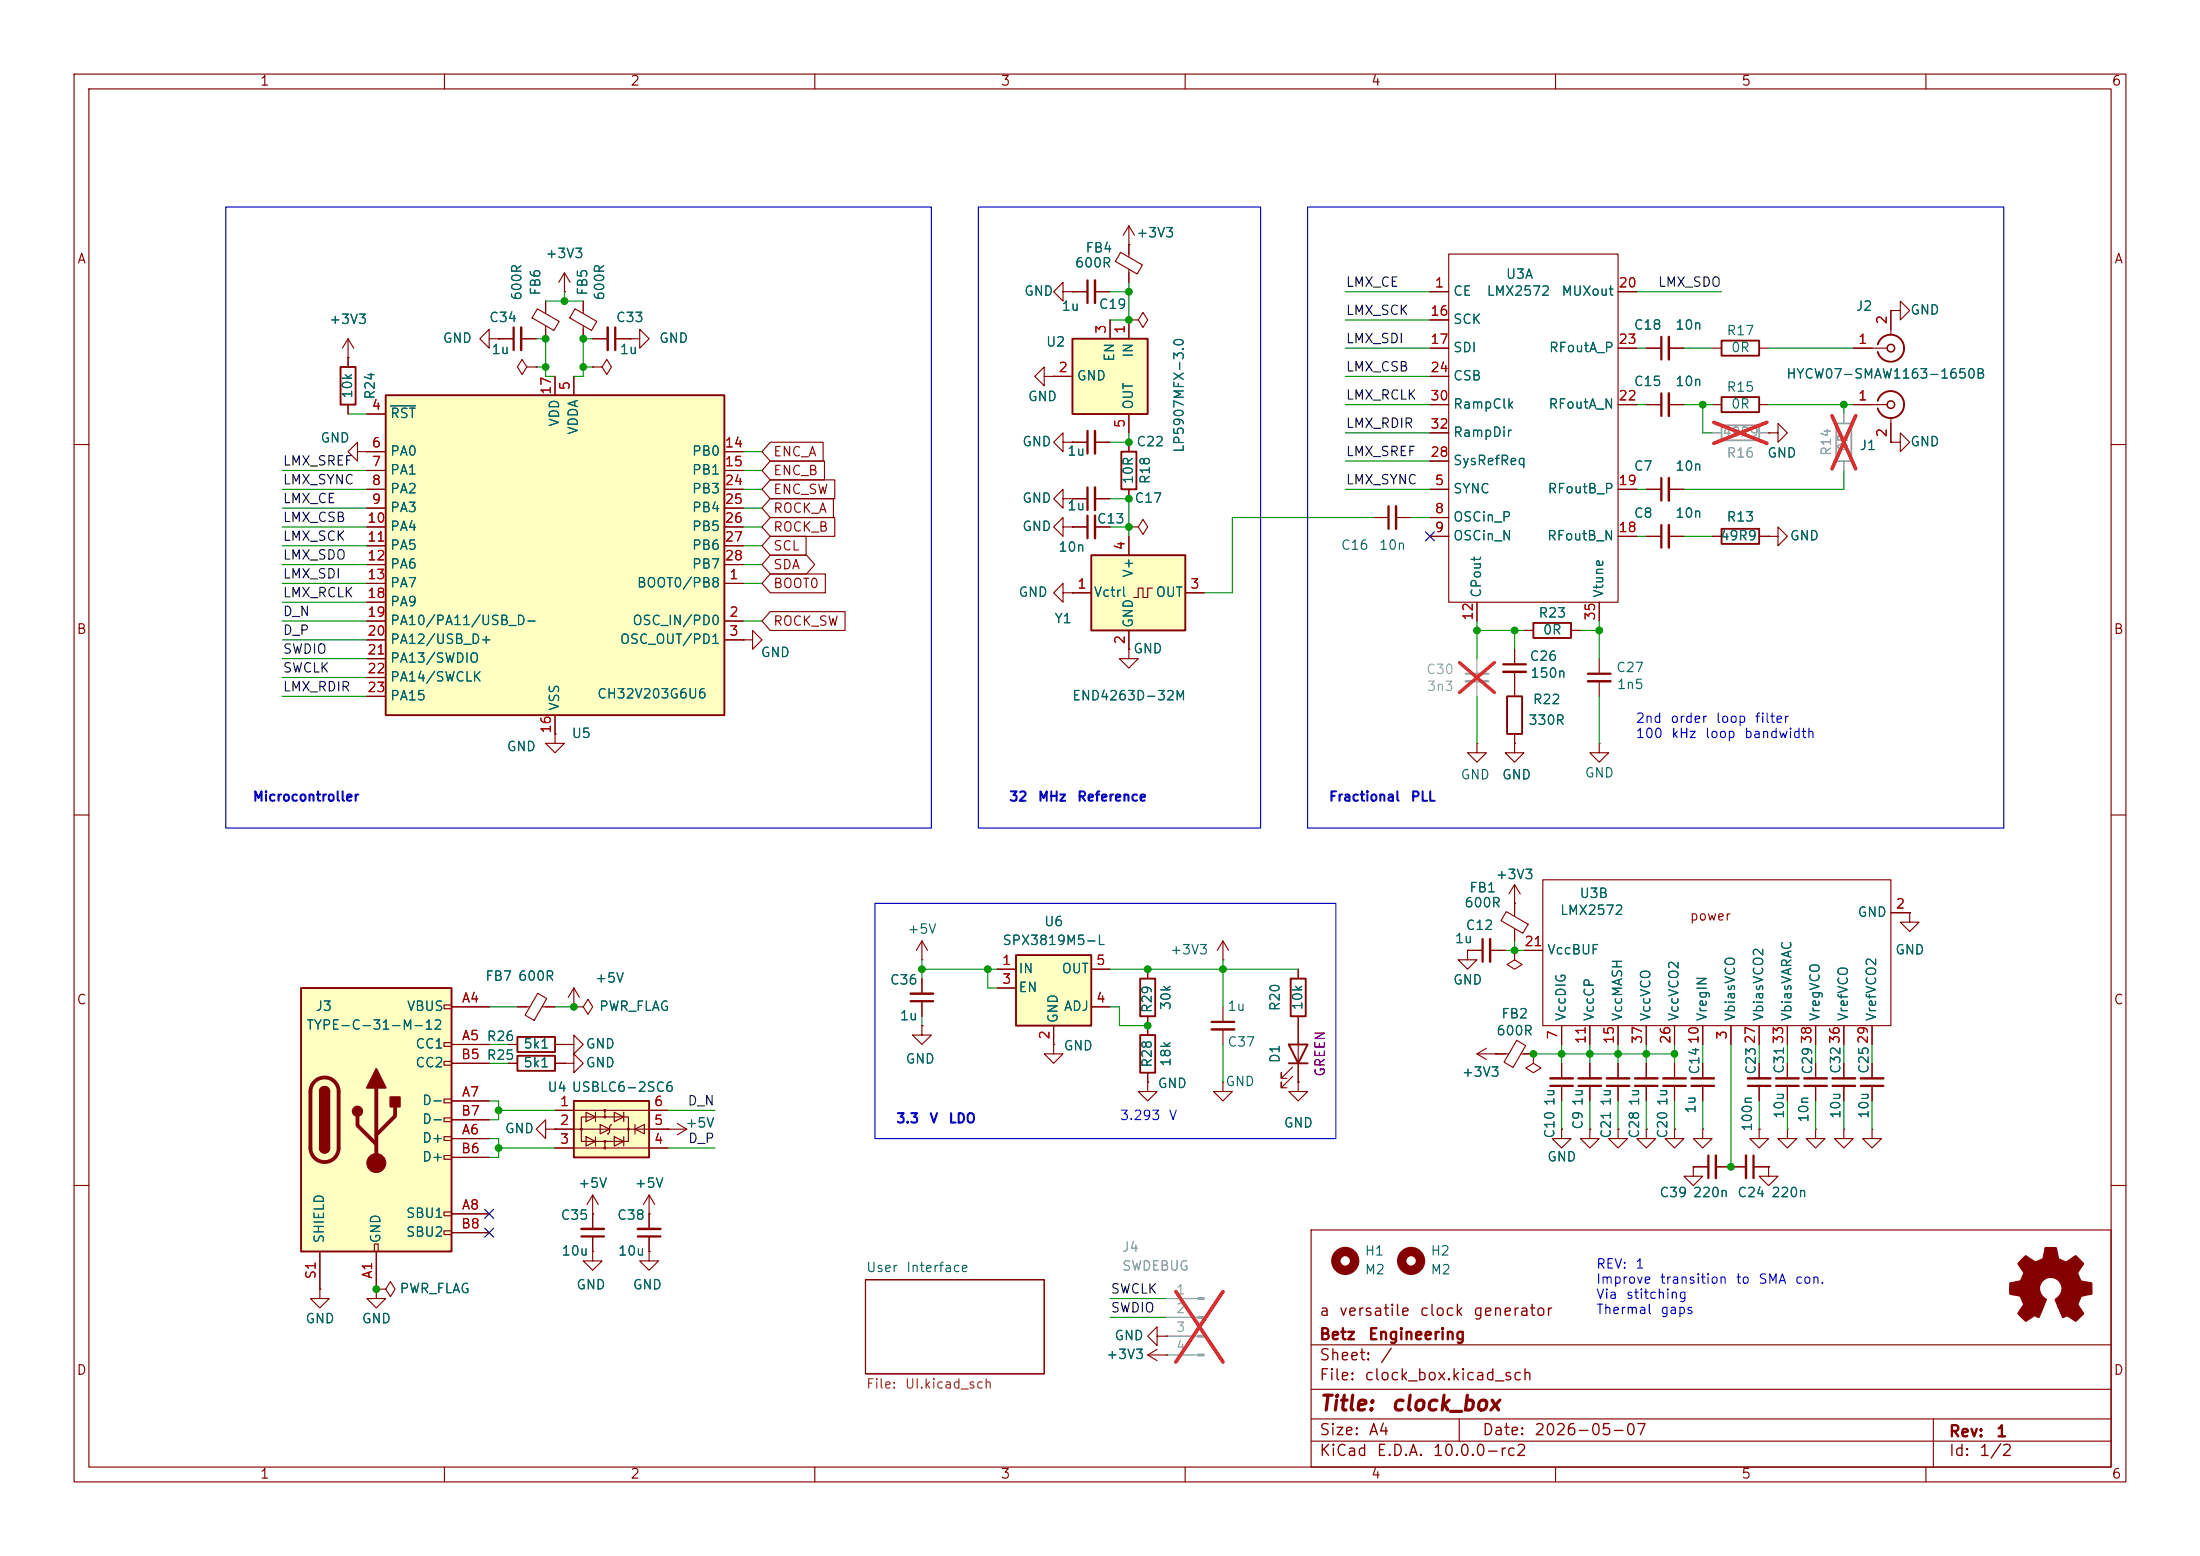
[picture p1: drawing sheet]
<svg xmlns="http://www.w3.org/2000/svg" width="297mm" height="210mm" viewBox="0 0 297 210" stroke-linecap="round" stroke-linejoin="round" font-family="sans-serif">
<g fill="none" stroke="#840000" stroke-width=".15">
<path d="M10 10h277v190h-277zM12 12h273v186h-273zM60 10v2M110 10v2M160 10v2M210 10v2M260 10v2M67.3 45.7h2M70.4 45.7h2M71.1 49.5l-.6-1-.7 1 .7 1 .6-1h1.3M72.4 49.5h.1M222.2 54.6h2.1"/>
<path d="M225.3 54.6h2M231.1 54.6h1.3M237.5 54.6h1.3M10 60h2M285 60h2M100.3 86.4h1.3v-1.3l1.3 1.3-1.3 1.2v-1.2M100.3 86.4h.1M10 110h2M285 110h2M10 160h2M116.8 172.7h24.2v12.7h-24.2zM177 166h108v32h-108z"/>
<path d="M285 160h2M60 198v2M110 198v2M160 198v2M177 194.5h108M177 191.5h108M177 187.5h108M177 181.5h108M197 191.5v3M210 198v2M260 198v2M261 191.5v6.5"/>
</g>
<path d="M232.4 53.6h5.1v2h-5.1z" fill="none" stroke="#840000" stroke-width=".25"/>
<path d="M69.3 44.2v3M224.3 53.1v3" fill="none" stroke="#840000" stroke-width=".3"/>
<path d="M70.4 44.2v3M225.3 53.1v3" fill="none" stroke="#840000" stroke-width=".33"/>
<path d="M52.1 53.3h45.7v43.2h-45.7z" fill="#ffffc2"/>
<path d="M46 49.5h2v5.1h-2zM52.1 53.3h45.7v43.2h-45.7zM151.4 61h2v5h-2zM232.4 71.4h5.1v2h-5.1zM69.8 140h5.1v2h-5.1zM153.9 139.7h2.1v5.1h-2.1z" fill="none" stroke="#840000" stroke-width=".25"/>
<g fill="none" stroke="#840000" stroke-width=".15">
<path d="M76.2 39.4h.1M76.2 36.8l-.8 1.3M76.2 36.8l.8 1.3M76.2 36.8v2.6M152.4 33h.1M152.4 30.5v2.5M152.4 30.5l-.8 1.3M152.4 30.5l.8 1.3M47 48.3h.1M47 45.7v3.8M47 54.6v1.3M47 45.7l-.8 1.3"/>
<path d="M47 45.7l.8 1.3M49.5 55.9h2.6M66 45.7v-1.2l-1.2 1.2 1.2 1.3v-1.3h1.3M67.3 45.7h.1M72.5 41.7l3 1.7-.7 1.2-3-1.7zM73.7 40.6v1.7M73.7 44v1.7M74.9 50.8v2.5M77.5 50.8v2.5M152.4 59.7v1.3M238.8 58.4h1.2v-1.2l1.3 1.2-1.3 1.3v-1.3M238.8 58.4h.1"/>
<path d="M255.3 41.9h1.2v-1.3l1.3 1.3-1.3 1.3v-1.3M255.3 41.9h.1M255.3 59.7h1.2v-1.3l1.3 1.3-1.3 1.3v-1.3M255.3 59.7h.1M48.3 61v-1.3l-1.3 1.3 1.3 1.2v-1.2h1.2M49.5 61h.1M49.5 78.7h2.6M49.5 61h2.6M49.5 63.5h2.6M49.5 66h2.6M49.5 68.6h2.6M49.5 71.1h2.6"/>
<path d="M49.5 73.7h2.6M49.5 76.2h2.6M97.8 78.7h2.5M97.8 61h2.5M97.8 63.5h2.5M97.8 66h2.5M97.8 68.6h2.5M97.8 71.1h2.5M97.8 73.7h2.5M97.8 76.2h2.5M144.8 67.3h2M147.8 67.3h2.1"/>
<path d="M152.4 66v1.3M222.2 66h2.1M225.3 66h2M231.1 72.4h1.3M237.5 72.4h1.3M49.5 83.8h2.6M49.5 86.4h2.6M49.5 81.3h2.6M49.5 88.9h2.6M49.5 91.4h2.6M49.5 94h2.6M74.9 99.1v1.2h1.3l-1.3 1.3-1.2-1.3h1.2"/>
<path d="M74.9 99.1h.1M74.9 96.5v2.6M97.8 83.8h2.5M97.8 86.4h2.5M152.4 87.6v1.3h1.3l-1.3 1.3-1.3-1.3h1.3M152.4 87.6h.1M69.8 135.9h1.7M72.6 134.1l1.2 .7-1.7 2.9-1.2-.7zM73.2 135.9h1.7M154.9 138.4v1.3M68.6 141h1.2M74.9 141h1.3"/>
<path d="M154.9 146.1v1.2h1.3l-1.3 1.3-1.2-1.3h1.2M154.9 146.1h.1M154.9 144.8v1.3M165.1 146.1v1.2h1.3l-1.3 1.3-1.3-1.3h1.3M165.1 146.1h.1M175.3 146.1v1.2h-1.3l1.3 1.3 1.2-1.3h-1.2M175.3 146.1h.1M214.6 152.4v1.3h1.3l-1.3 1.2-1.2-1.2h1.2M214.6 152.4h.1M214.6 143.5v2M214.6 146.6v2M228.6 157.5v1.3h1.3l-1.3 1.2-1.3-1.2h1.3"/>
<path d="M228.6 157.5h.1M228.6 157.5h2M231.6 157.5h4.1M236.7 157.5h2.1M237.5 152.4v1.3h1.3l-1.3 1.2-1.3-1.2h1.3M237.5 152.4h.1M237.5 143.5v2M237.5 146.6v2M238.8 157.5v1.3h1.2l-1.2 1.2-1.3-1.2h1.3M238.8 157.5h.1M241.3 152.4v1.3h1.3l-1.3 1.2-1.3-1.2h1.3M241.3 152.4h.1"/>
<path d="M241.3 143.5v2M241.3 146.6v2M245.1 143.5v2M245.1 146.6v2M248.9 143.5v2M248.9 146.6v2M252.7 143.5v2M252.7 146.6v2"/>
</g>
<path d="M52.7 54.8h3.4" fill="none" stroke="#006464" stroke-width=".15"/>
<path d="M232.4 57.4h5.1v2h-5.1zM247.9 57.2h2v5h-2z" fill="none" stroke="#a1a1a1" stroke-width=".25"/>
<path d="M231.1 58.4h1.3M237.5 58.4h1.3M248.9 55.9v1.3M248.9 62.2v1.3M157.5 175.3h4.2M157.5 177.8h4.2M157.5 180.3h4.2M157.5 182.9h4.2" fill="none" stroke="#a1a1a1" stroke-width=".15"/>
<path d="M231.4 57l7.1 2.8M238.5 57l-7.1 2.8M247.3 56.1l3.2 7.2M250.5 56.1l-3.2 7.2M158.7 174.3l6.4 9.5M165.1 174.3l-6.4 9.5" fill="none" stroke="#e12e31" stroke-width=".46"/>
<path d="M146.8 65.8v3M224.3 64.5v3.1M213.1 146.6h3.1M230.6 156v3M236 146.6h3M236.7 156v3M239.8 146.6h3M243.6 146.6h3M247.4 146.6h3M251.2 146.6h3.1" fill="none" stroke="#840000" stroke-width=".3"/>
<path d="M147.8 65.8v3M225.3 64.5v3.1M213.1 145.5h3.1M231.6 156v3M235.7 156v3M236 145.5h3M239.8 145.5h3M243.6 145.5h3M247.4 145.5h3M251.2 145.5h3.1" fill="none" stroke="#840000" stroke-width=".33"/>
<g fill="#a1a1a1" stroke="#a1a1a1" stroke-width=".15">
<path d="M161.7 175.1h.9v.3h-.9z"/>
<path d="M161.7 177.7h.9v.2h-.9z"/>
<path d="M161.7 180.2h.9v.3h-.9z"/>
<path d="M161.7 182.8h.9v.2h-.9z"/>
</g>
<path d="M144.8 45.7h10.1v10.2h-10.1z" fill="#ffffc2"/>
<path d="M144.8 45.7h10.1v10.2h-10.1zM232.4 46h5.1v2h-5.1zM253.5 54.1a1.81 1.81 0 0 1 2.8-1 1.81 1.81 0 0 1 0 3 1.81 1.81 0 0 1-2.8-1M253.5 46.5a1.81 1.81 0 0 1 2.8-1 1.81 1.81 0 0 1 0 3 1.81 1.81 0 0 1-2.8-1M203.5 94h2v5.1h-2zM207 84.1h5.1v2h-5.1zM153.9 132.1h2.1v5.1h-2.1zM174.2 132.1h2.1v5.1h-2.1zM174 141h2.5l-1.2 2.5zM174 143.5h2.5" fill="none" stroke="#840000" stroke-width=".25"/>
<g fill="none" stroke="#840000" stroke-width=".15">
<path d="M193 39.4h2.6M195.6 34.3h22.8v47h-22.8zM218.4 39.4h2.6M142.2 50.8h2.6M144.8 59.7h2M147.8 59.7h2.1M149.9 43.2v2.5M152.4 43.2v2.5M152.4 55.9v2.5M193 50.8h2.6M193 47h2.6M193 43.2h2.6"/>
<path d="M193 54.6h2.6M193 58.4h2.6M218.4 47h2.6M218.4 54.6h2.6M222.2 47h2.1M225.3 47h2M231.1 47h1.3M237.5 47h1.3M250.2 47h4.6M250.2 54.6h4.6M255.3 41.9v3.3M255.3 56.4v3.3"/>
<path d="M185.4 69.9h2.1M188.5 69.9h2M193 72.4h2.6M193 66h2.6M193 69.9h2.6M193 62.2h2.6M218.4 72.4h2.6M218.4 66h2.6M222.2 72.4h2.1M225.3 72.4h2M238.8 72.4h1.2v-1.3l1.3 1.3-1.3 1.3v-1.3M238.8 72.4h.1"/>
<path d="M199.4 81.3v2.5M204.5 87.6v2.1M204.5 90.7v3.3M204.5 99.1v1.2M205.7 85.1h1.3M212.1 85.1h1.3M215.9 81.3v2.5M215.9 88.9v2M215.9 91.9v2.1M199.4 100.3v1.3h1.3l-1.3 1.3-1.3-1.3h1.3M199.4 100.3h.1M204.5 100.3v1.3h1.2l-1.2 1.3-1.3-1.3h1.3"/>
<path d="M204.5 100.3h.1M204.5 119.4v2.5M204.5 119.4l-.8 1.3M204.5 119.4l.7 1.3M215.9 100.3v1.3h1.3l-1.3 1.3-1.3-1.3h1.3M215.9 100.3h.1M154.9 130.8v1.3M154.9 137.2v1.2M165.1 129.5h.1M165.1 127v2.5M165.1 135.9v2M165.1 138.9v2.1"/>
<path d="M165.1 127l-.8 1.3M165.1 127l.8 1.3M175.3 130.8v1.3M175.3 137.2v8.9M204.5 121.9h.1M174.5 145.3l-1.5 1.5v-.7v.7h.7M174.5 144l-1.5 1.5v-.7v.7h.7M218.4 152.4v1.3h1.3l-1.3 1.2-1.2-1.2h1.2M218.4 152.4h.1M218.4 143.5v2M218.4 146.6v2M222.2 152.4v1.3h1.3l-1.3 1.2-1.2-1.2h1.2"/>
<path d="M222.2 152.4h.1M222.2 143.5v2M222.2 146.6v2M226.1 152.4v1.3h1.2l-1.2 1.2-1.3-1.2h1.3M226.1 152.4h.1M226.1 143.5v2M226.1 146.6v2M229.9 152.4v1.3h1.2l-1.2 1.2-1.3-1.2h1.3M229.9 152.4h.1M229.9 143.5v2M229.9 146.6v2M154.9 182.9l1.3 .7"/>
<path d="M154.9 182.9h2.6M156.2 180.3v-1.2l-1.3 1.2 1.3 1.3v-1.3h1.3M156.2 182.1l-1.3 .8M157.5 182.9h.1M157.5 180.3h.1"/>
</g>
<path d="M146.8 58.2v3M224.3 45.5v3M187.5 68.3v3.1M224.3 70.9v3M202.9 89.7h3.1M214.4 90.9h3M163.6 137.9h3M216.9 146.6h3.1M220.7 146.6h3.1M224.5 146.6h3.1M228.3 146.6h3.1" fill="none" stroke="#840000" stroke-width=".3"/>
<path d="M147.8 58.2v3M225.3 45.5v3M188.5 68.3v3.1M225.3 70.9v3M202.9 90.7h3.1M214.4 91.9h3M163.6 138.9h3M216.9 145.5h3.1M220.7 145.5h3.1M224.5 145.5h3.1M228.3 145.5h3.1" fill="none" stroke="#840000" stroke-width=".33"/>
<g fill="none" stroke="#840000" stroke-width=".2">
<circle cx="255.3" cy="54.6" r=".51"/>
<circle cx="255.3" cy="47" r=".51"/>
</g>
<path d="M197.9 90.9h3" fill="none" stroke="#a1a1a1" stroke-width=".3"/>
<path d="M197.9 91.9h3" fill="none" stroke="#a1a1a1" stroke-width=".33"/>
<path d="M199.4 88.9v2M199.4 91.9v2.1" fill="none" stroke="#a1a1a1" stroke-width=".15"/>
<path d="M197 89.4l4.8 4.1M201.8 89.4l-4.8 4.1" fill="none" stroke="#e12e31" stroke-width=".46"/>
<path d="M147.3 74.9h12.7v10.2h-12.7z" fill="#ffffc2"/>
<path d="M147.3 74.9h12.7v10.2h-12.7zM69.8 142.5h5.1v2h-5.1z" fill="none" stroke="#840000" stroke-width=".25"/>
<g fill="none" stroke="#840000" stroke-width=".15">
<path d="M143.5 39.4v-1.3l-1.3 1.3 1.3 1.2v-1.2h1.3M144.8 39.4h.1M144.8 39.4h2M147.8 39.4h2.1M77.6 41.7l3 1.7-.7 1.2-3-1.7zM78.7 40.6v1.7M78.7 44v1.7M80 49.5h1.3l.6-1 .6 1-.6 1-.6-1M80 49.5h.1M80 45.7h2M83.1 45.7h2M85.1 45.7h1.3v-1.2l1.2 1.2-1.2 1.3v-1.3"/>
<path d="M85.1 45.7h.1M141 50.8v-1.3l-1.3 1.3 1.3 1.3v-1.3h1.2M142.2 50.8h.1M143.5 59.7v-1.3l-1.3 1.3 1.3 1.3v-1.3h1.3M144.8 59.7h.1M152.4 43.2h1.3l.6-1 .6 1-.6 1-.6-1M152.4 43.2h.1M143.5 71.1v-1.2l-1.3 1.2 1.3 1.3v-1.3h1.3M144.8 71.1h.1M144.8 71.1h2M147.8 71.1h2.1M152.4 71.1h1.3l.6-1 .6 1-.6 1-.6-1"/>
<path d="M152.4 71.1h.1M152.4 72.4v2.5M155.6 79.4h-.7v1.2h-.6v-1.2h-.6v1.2h-.7M143.5 80v-1.3l-1.3 1.3 1.3 1.3v-1.3h1.3M144.8 80h.1M144.8 80h2.5M152.4 85.1v2.5M160 80h2.6M124.5 138.4v1.3h1.2l-1.2 1.3-1.3-1.3h1.3M124.5 138.4h.1M124.5 132.1v2M124.5 135.1v2.1"/>
<path d="M198.1 128.3v1.2h1.3l-1.3 1.3-1.3-1.3h1.3M198.1 128.3h.1M198.1 128.3h2.1M201.2 128.3h2M203.4 123l2.9 1.7-.7 1.3-3-1.7zM204.5 128.3v1.2l1 .7-1 .6-1-.6 1-.7M204.5 128.3h.1M204.5 121.9v1.8M204.5 125.3v1.7M257.8 123.2v1.3h1.3l-1.3 1.2-1.3-1.2h1.3M257.8 123.2h.1M68.6 143.5h1.2"/>
<path d="M73.7 152.4v-1.3l-1.3 1.3 1.3 1.3v-1.3h1.2M74.9 152.4h.1M74.9 143.5h1.3M90.2 152.4h.1M90.2 152.4h2.5M91.4 151.6l1.3 .8M92.7 152.4l-1.3 .8M142.2 141v1.2h1.3l-1.3 1.3-1.2-1.3h1.2M142.2 141h.1M199.4 142.2h4.3M199.4 142.2l1.3 .8M200.7 141.5l-1.3 .7"/>
<path d="M201.9 142.2h.1M204.7 140.4l1.3 .7-1.7 3-1.3-.7zM205.4 142.2h1.6M207 142.2v1.3l1 .6-1 .7-1-.7 1-.6M207 142.2h.1M210.8 143.5v2M210.8 146.6v2M245.1 152.4v1.3h1.3l-1.3 1.2-1.3-1.2h1.3M245.1 152.4h.1M248.9 152.4v1.3h1.3l-1.3 1.2-1.3-1.2h1.3M248.9 152.4h.1M252.7 152.4v1.3h1.3l-1.3 1.2-1.2-1.2h1.2"/>
<path d="M252.7 152.4h.1M87.6 163.8h.1M87.6 161.3l-.7 1.3M87.6 161.3l.8 1.3M87.6 161.3v2.5"/>
</g>
<g fill="none" stroke="#840000" stroke-width="1.3">
<circle cx="181.6" cy="170.2" r="1.27"/>
<circle cx="190.5" cy="170.2" r="1.27"/>
</g>
<path d="M146.8 37.8v3.1M83.1 44.2v3M146.8 69.6v3M122.9 135.1h3.1M200.2 126.7v3.1M209.3 146.6h3" fill="none" stroke="#840000" stroke-width=".3"/>
<path d="M147.8 37.8v3.1M82 44.2v3M147.8 69.6v3M122.9 134.1h3.1M201.2 126.7v3.1M209.3 145.5h3" fill="none" stroke="#840000" stroke-width=".33"/>
<path d="M272.9 170l.6-.5 1.2 .8 .3-.1 .8-.3 .3-1.5h1.3h.2l.3 1.5 1 .4 1.3-.8 1.1 1-.8 1.4 .4 1 1.5 .3v1.5l-1.4 .2-.1 .2-.4 1 .8 1.2-.1 .1-1 .9-1.2-.7-.5 .2-1.1-2.4a1.54 1.54 0 0 0 .4-2.7 1.54 1.54 0 0 0-2.5 1.1 1.97 1.97 0 0 0 1 1.6l-1 2.4-.6-.2-1.3 .7-1-1 .8-1.2-.5-1.1-1.4-.4v-1.4l1.2-.3a.83 .83 0 0 0 .6-.7l.1-.4-.8-1.3z" fill="#840000" stroke="#840000" stroke-width=".15"/>
<path d="M137.2 128.9h10.1v9.5h-10.1z" fill="#ffffc2"/>
<path d="M137.2 128.9h10.1v9.5h-10.1z" fill="none" stroke="#840000" stroke-width=".25"/>
<g fill="none" stroke="#840000" stroke-width=".15">
<path d="M124.5 129.5h.1M124.5 127l-.8 1.3M124.5 127l.7 1.3M124.5 127v2.5M134.6 130.8h2.6M134.6 133.4h2.6M142.2 138.4v2.6M147.3 130.8h2.6M147.3 135.9h2.6M210.8 152.4v1.3h1.3l-1.3 1.2-1.3-1.2h1.3M210.8 152.4h.1M43.2 174v1.3h1.2l-1.2 1.2-1.3-1.2h1.3"/>
<path d="M43.2 174h.1M50.8 174v1.3h1.3l-1.3 1.2-1.3-1.2h1.3M50.8 174h.1M50.8 174h1.3l.6-1 .6 1-.6 1-.6-1M80 163.8h.1M80 168.9v1.3h1.3l-1.3 1.3-1.3-1.3h1.3M80 168.9h.1M80 161.3l-.8 1.3M80 161.3l.8 1.3M80 161.3v4.6M80 166.9v2M87.6 168.9v1.3h1.3l-1.3 1.3-1.2-1.3h1.2"/>
<path d="M87.6 168.9h.1M87.6 163.8v2.1M87.6 166.9v2"/>
</g>
<path d="M78.5 166.9h3M86.1 166.9h3.1" fill="none" stroke="#840000" stroke-width=".3"/>
<path d="M78.5 165.9h3M86.1 165.9h3.1" fill="none" stroke="#840000" stroke-width=".33"/>
<path d="M77.5 148.6h10.1v7.6h-10.1z" fill="#ffffc2"/>
<g fill="none" stroke="#840000" stroke-width=".15">
<path d="M208.3 118.7h47v19.7h-47zM77.5 135.9h1.2l.7-1 .6 1-.6 1-.7-1M77.5 135.9h.1M77.5 133.4l-.8 1.2M77.5 133.4l.7 1.2M77.5 133.4v2.5M205.7 128.3h2.6M210.8 138.4v2.6M214.6 138.4v2.6M218.4 138.4v2.6M222.2 138.4v2.6M226.1 138.4v2.6"/>
<path d="M229.9 138.4v2.6M233.7 138.4v2.6M237.5 138.4v2.6M241.3 138.4v2.6M245.1 138.4v2.6M248.9 138.4v2.6M252.7 138.4v2.6M255.3 123.2h2.5M74.9 149.9h15.3M74.9 154.9h15.3M74.9 152.4h3.6M76.2 143.5h1.3v-1.3l1.2 1.3-1.2 1.3v-1.3"/>
<path d="M76.2 143.5h.1M76.2 141h1.3v-1.3l1.2 1.3-1.2 1.2v-1.2M76.2 141h.1M78.5 150.7h6.3v3.4h-6.3zM79.1 150.1l1.3 .6-1.3 .7zM79.1 153.4l1.3 .7-1.3 .6zM80.4 150.1v1.3M80.4 153.4v1.3M81 151.8l1.3 .6-1.3 .6zM81.7 149.9v.8M81.7 154.1v.7M82 153h.1"/>
<path d="M82.5 151.8l-.2 .2v.8l-.3 .2M82.9 150.1l1.3 .6-1.3 .7zM82.9 153.4l1.3 .7-1.3 .6zM84.2 150.1v1.3M84.2 153.4v1.3M84.8 152.4h5.4M85.7 152.4l1.3-.6v1.2zM85.7 151.8v1.2"/>
<circle cx="78.5" cy="152.4" r=".13"/>
<circle cx="81.7" cy="150.7" r=".13"/>
<circle cx="81.7" cy="154.1" r=".13"/>
<circle cx="81.7" cy="149.9" r=".13"/>
<circle cx="81.7" cy="154.9" r=".13"/>
<circle cx="84.8" cy="152.4" r=".13"/>
</g>
<path d="M78.5 152.4h6.3z" fill="#840000" stroke="#840000" stroke-width=".15"/>
<path d="M77.5 148.6h10.1v7.6h-10.1z" fill="none" stroke="#840000" stroke-width=".25"/>
<path d="M40.6 133.4h20.4v35.5h-20.4z" fill="#ffffc2"/>
<g fill="none" stroke="#840000" stroke-width=".15">
<path d="M76.2 39.4h.1M144.8 39.4h.1M144.8 39.4h2M147.8 39.4h2.1M151.3 34.1l2.9 1.7-.7 1.2-2.9-1.7zM152.4 33h.1M152.4 33v1.7M152.4 36.3v1.8M193 39.4h2.6M218.4 39.4h2.6M47 48.3h.1M47 48.3v1.2"/>
<path d="M47 54.6v1.3M49.5 55.9h2.6M67.3 45.7h.1M67.3 45.7h2M70.4 45.7h2M72.4 49.5h.1M73.7 40.6v1.3M73.7 44.5v1.2M74.9 50.8v2.5M77.5 50.8v2.5M78.7 40.6v1.3M78.7 44.5v1.2"/>
<path d="M80 49.5h.1M80 45.7h2M83.1 45.7h2M85.1 45.7h.1M104 59.7h7.1v2.5h-7.1l-1.1-1.2zM142.2 50.8h.1M142.2 50.8h2.6M144.8 59.7h.1M144.8 59.7h2M147.8 59.7h2.1M149.9 43.2v2.5M152.4 43.2h.1"/>
<path d="M152.4 43.2v2.5M152.4 55.9v2.5M152.4 59.7v1.3M193 50.8h2.6M193 43.2h2.6M193 47h2.6M193 54.6h2.6M193 58.4h2.6M218.4 47h2.6M218.4 54.6h2.6M222.2 47h2.1M222.2 54.6h2.1"/>
<path d="M225.3 47h2M225.3 54.6h2M238.8 58.4h.1M250.2 47h2.5M250.2 54.6h2.5M255.3 59.7h.1M255.3 41.9h.1M255.3 41.9v2.6M255.3 57.2v2.5M49.5 61h.1M49.5 71.1h2.6M49.5 78.7h2.6"/>
<path d="M49.5 61h2.6M49.5 63.5h2.6M49.5 66h2.6M49.5 68.6h2.6M49.5 73.7h2.6M49.5 76.2h2.6M97.8 71.1h2.5M97.8 78.7h2.5M97.8 61h2.5M97.8 63.5h2.5M97.8 66h2.5M97.8 68.6h2.5"/>
<path d="M97.8 73.7h2.5M97.8 76.2h2.5M104 72.4h4.8v2.5h-4.8l-1.1-1.2zM104 77.5h7.4v2.5h-7.4l-1.1-1.3zM104 67.3h8.5v2.6h-8.5l-1.1-1.3zM104 74.9h4.9l1.1 1.3-1.1 1.3h-4.9l-1.1-1.3zM104 64.8h8.7v2.5h-8.7l-1.1-1.3zM104 62.2h7.3v2.6h-7.3l-1.1-1.3zM104 69.8h8.7v2.6h-8.7l-1.1-1.3zM143.5 67.3v-1.3l-1.3 1.3 1.3 1.3v-1.3h1.3M144.8 67.3h.1M144.8 71.1h.1"/>
<path d="M144.8 71.1h2M144.8 67.3h2M147.8 71.1h2.1M147.8 67.3h2.1M152.4 71.1h.1M152.4 66v1.3M152.4 72.4v2.5M193 66h2.6M193 69.9h2.6M193 72.4h2.6M193 62.2h2.6M218.4 66h2.6"/>
<path d="M218.4 72.4h2.6M222.2 66h2.1M222.2 72.4h2.1M225.3 66h2M225.3 72.4h2M231.1 72.4h1.3M237.5 72.4h1.3M238.8 72.4h.1M49.5 83.8h2.6M49.5 86.4h2.6M49.5 81.3h2.6M49.5 88.9h2.6"/>
<path d="M49.5 91.4h2.6M49.5 94h2.6M74.9 99.1h.1M74.9 96.5v2.6M97.8 83.8h2.5M97.8 86.4h2.5M100.3 86.4h.1M104 82.5h10.1v2.6h-10.1l-1.1-1.3zM144.8 80h.1M144.8 80h2.5M152.4 87.6h.1M152.4 85.1v2.5"/>
<path d="M160 80h2.6M199.4 81.3v2.5M204.5 87.6v2.1M204.5 90.7v3.3M204.5 99.1v1.2M205.7 85.1h1.3M212.1 85.1h1.3M215.9 81.3v2.5M204.5 100.3h.1M59.9 135.6h1.1v.5h-1.1zM61 135.9h5M69.8 135.9h1.3"/>
<path d="M73.7 135.9h1.2M77.5 135.9h.1M124.5 138.4h.1M124.5 132.1v2M124.5 135.1v2.1M134.6 130.8h2.6M134.6 133.4h2.6M142.2 138.4v2.6M147.3 135.9h2.6M147.3 130.8h2.6M154.9 130.8v1.3M154.9 137.2v2.5"/>
<path d="M175.3 130.8v1.3M175.3 137.2v3.8M198.1 128.3h.1M198.1 128.3h2.1M201.2 128.3h2M204.5 128.3h.1M204.5 121.9h.1M204.5 121.9v1.3M204.5 125.7v1.3M205.7 128.3h2.6M210.8 138.4v2.6M214.6 138.4v2.6"/>
<path d="M218.4 138.4v2.6M222.2 138.4v2.6M226.1 138.4v2.6M229.9 138.4v2.6M233.7 138.4v2.6M237.5 138.4v2.6M241.3 138.4v2.6M245.1 138.4v2.6M248.9 138.4v2.6M252.7 138.4v2.6M255.3 123.2h2.5M257.8 123.2h.1"/>
<path d="M59.9 140.7h1.1v.5h-1.1zM59.9 143.3h1.1v.5h-1.1zM59.9 148.3h1.1v.5h-1.1zM59.9 150.9h1.1v.5h-1.1zM59.9 153.4h1.1v.5h-1.1zM59.9 156h1.1v.5h-1.1zM61 141h5M61 153.7h5M61 148.6h5M61 143.5h5M61 156.2h5M61 151.1h5"/>
<path d="M68.6 141h1.2M68.6 143.5h1.2M74.9 152.4h.1M74.9 141h1.3M74.9 143.5h1.3M74.9 149.9h2.6M74.9 152.4h2.6M74.9 154.9h2.6M76.2 143.5h.1M76.2 141h.1M87.6 149.9h2.6M87.6 152.4h2.6"/>
<path d="M87.6 154.9h2.6M90.2 152.4h.1M142.2 141h.1M154.9 146.1h.1M154.9 144.8v1.3M175.3 146.1h.1M175.3 143.5v2.6M201.9 142.2h.1M201.9 142.2h1.3M205.7 142.2h1.3M207 142.2h.1M210.8 152.4h.1"/>
<path d="M210.8 143.5v2M210.8 146.6v2M214.6 152.4h.1M214.6 143.5v2M214.6 146.6v2M218.4 152.4h.1M218.4 143.5v2M218.4 146.6v2M222.2 152.4h.1M222.2 143.5v2M222.2 146.6v2M226.1 152.4h.1"/>
<path d="M226.1 143.5v2M226.1 146.6v2M228.6 157.5h.1M228.6 157.5h2M229.9 143.5v2M229.9 146.6v2M231.6 157.5h4.1M236.7 157.5h2.1M237.5 152.4h.1M237.5 143.5v2M237.5 146.6v2M238.8 157.5h.1"/>
<path d="M241.3 143.5v2M241.3 146.6v2M245.1 143.5v2M245.1 146.6v2M248.9 143.5v2M248.9 146.6v2M252.7 143.5v2M252.7 146.6v2M43.2 174h.1M43.2 168.9v5.1M50.5 167.9h.6v1h-.6zM50.8 174h.1"/>
<path d="M50.8 168.9v5.1M59.9 163.6h1.1v.5h-1.1zM59.9 166.1h1.1v.5h-1.1zM61 163.8h5M61 166.4h5M80 163.8h.1M80 168.9h.1M80 163.8v2.1M80 166.9v2M87.6 168.9h.1M87.6 163.8h.1M87.6 163.8v2.1"/>
<path d="M87.6 166.9v2M157.5 182.9h.1M157.5 180.3h.1"/>
</g>
<path d="M40.6 133.4h20.4v35.5h-20.4zM43.2 147.3a.64 .64 0 0 1 .6-.6 .64 .64 0 0 1 .6 .6M43.2 154.9a.64 .64 0 0 0 .6 .7 .64 .64 0 0 0 .6-.7" fill="none" stroke="#840000" stroke-width=".25"/>
<path d="M42.5 146a1.9 1.9 0 0 1 2-.4 1.9 1.9 0 0 1 1.2 1.7v7.6a1.91 1.91 0 0 1-1.9 1.9 1.91 1.91 0 0 1-1.9-1.9v-7.6a1.9 1.9 0 0 1 .6-1.3zM48.3 150.6v1.3l2.5 2.5M50.8 146.8v10.2M53.3 149.4v1.2l-2.5 2.6" fill="none" stroke="#840000" stroke-width=".51"/>
<g fill="#840000" stroke="#840000" stroke-width=".25">
<path d="M43.2 147.3h1.2v7.6h-1.2z"/>
<path d="M43.4 146.9a.64 .64 0 0 1 .7-.2 .64 .64 0 0 1 .3 .6h-1.2z"/>
<path d="M43.2 154.9h1.2a.64 .64 0 0 1-.6 .7 .64 .64 0 0 1-.6-.7z"/>
<path d="M50.8 144.3l1.3 2.5h-2.6z"/>
<path d="M52.7 148.1h1.3v1.3h-1.3z"/>
<circle cx="48.3" cy="150" r=".63"/>
</g>
<circle cx="50.8" cy="157" r="1.27" fill="#840000" stroke="#840000" stroke-width=".15"/>
<g fill="none" stroke="#009600" stroke-width=".15">
<path d="M76.2 39.4v1.2M149.9 39.4h2.5M152.4 38.1v5.1h-2.5M181.6 39.4h11.4M221 39.4h11.4M47 55.9h2.5M72.4 45.7h1.3v5.1h1.2M72.4 49.5h1.3M73.7 40.6h5M78.7 49.5h1.3M80 45.7h-1.3v5.1h-1.2M152.4 58.4v1.3h-2.5"/>
<path d="M181.6 58.4h11.4M181.6 47h11.4M181.6 54.6h11.4M181.6 50.8h11.4M181.6 43.2h11.4M221 47h1.2M221 54.6h1.2M227.3 47h3.8M227.3 54.6h3.8M229.9 54.6v3.8h1.2M238.8 47h11.4M238.8 54.6h11.4"/>
<path d="M248.9 54.6v1.3M38.1 66h11.4M38.1 63.5h11.4M38.1 68.6h11.4M38.1 73.7h11.4M38.1 71.1h11.4M38.1 76.2h11.4M38.1 78.7h11.4M100.3 66h2.6M100.3 63.5h2.6M100.3 68.6h2.6M100.3 73.7h2.6"/>
<path d="M100.3 71.1h2.6M100.3 76.2h2.6M100.3 78.7h2.6M100.3 61h2.6M149.9 71.1h2.5M149.9 67.3h2.5v5.1M181.6 66h11.4M181.6 62.2h11.4M185.4 69.9h-19v10.1h-3.8M190.5 69.9h2.5M221 66h1.2M221 72.4h1.2"/>
<path d="M227.3 72.4h3.8M248.9 63.5v2.5h-21.6M38.1 91.4h11.4M38.1 83.8h11.4M38.1 88.9h11.4M38.1 81.3h11.4M38.1 86.4h11.4M38.1 94h11.4M100.3 83.8h2.6M199.4 85.1h6.3M199.4 83.8v5.1M199.4 94v6.3"/>
<path d="M204.5 85.1v2.5M213.4 85.1h2.5M215.9 83.8v5.1M215.9 94v6.3M66 135.9h3.8M74.9 135.9h2.6M124.5 129.5v2.6M124.5 137.2v1.2M124.5 130.8h10.1M133.3 130.8v2.6h1.3M149.9 135.9h1.2v2.5h3.8M149.9 130.8h25.4"/>
<path d="M165.1 129.5v6.4M203.2 128.3h2.5M204.5 127v1.3M66 143.5h2.6M66 141h2.6M66 148.6h1.3v2.5h-1.3M66 153.7h1.3v2.5h-1.3M67.3 154.9h7.6M67.3 149.9h7.6M90.2 154.9h6.3M90.2 149.9h6.3M165.1 141v5.1"/>
<path d="M207 142.2h19.1M210.8 141v2.5M210.8 148.6v3.8M214.6 141v2.5M214.6 148.6v3.8M218.4 141v2.5M218.4 148.6v3.8M222.2 141v2.5M222.2 148.6v3.8M226.1 141v2.5M226.1 148.6v3.8M229.9 141v2.5"/>
<path d="M229.9 148.6v3.8M233.7 141v16.5M237.5 141v2.5M237.5 148.6v3.8M241.3 141v2.5M241.3 148.6v3.8M245.1 141v2.5M245.1 148.6v3.8M248.9 141v2.5M248.9 148.6v3.8M252.7 141v2.5M252.7 148.6v3.8"/>
<path d="M149.9 177.8h7.6M149.9 175.3h7.6"/>
</g>
<path d="M192.4 71.8l1.2 1.2M193.6 71.8l-1.2 1.2M65.4 165.8l1.2 1.2M65.4 163.2l1.2 1.2M66.6 165.8l-1.2 1.2M66.6 163.2l-1.2 1.2" fill="none" stroke="#000084" stroke-width=".15"/>
<path d="M30.5 27.9h95.2v83.9h-95.2zM132.1 27.9h38.1v83.9h-38.1zM176.5 27.9h94v83.9h-94zM118.1 121.9h62.2v31.8h-62.2z" fill="none" stroke="#0000c2" stroke-width=".15"/>
<path d="M52.7 54.8h3.4" fill="none" stroke="#006464" stroke-width=".15"/>
<path d="M231.1 58.4h1.3M237.5 58.4h1.3M248.9 55.9v1.3M248.9 62.2v1.3M157.5 175.3h3.8M157.5 177.8h3.8M157.5 180.3h3.8M157.5 182.9h3.8" fill="none" stroke="#a1a1a1" stroke-width=".15"/>
<path d="M231.4 57l7.1 2.8M238.5 57l-7.1 2.8M247.3 56.1l3.2 7.2M250.5 56.1l-3.2 7.2M158.7 174.3l6.4 9.5M165.1 174.3l-6.4 9.5" fill="none" stroke="#e12e31" stroke-width=".46"/>
<g fill="#009600" stroke="#009600" stroke-width=".14">
<circle cx="67.3" cy="154.9" r=".46"/>
<circle cx="67.3" cy="149.9" r=".46"/>
<circle cx="77.5" cy="135.9" r=".46"/>
<circle cx="133.3" cy="130.8" r=".46"/>
<circle cx="50.8" cy="174" r=".46"/>
<circle cx="78.7" cy="49.5" r=".46"/>
<circle cx="73.7" cy="49.5" r=".46"/>
<circle cx="76.2" cy="40.6" r=".46"/>
<circle cx="73.7" cy="45.7" r=".46"/>
<circle cx="78.7" cy="45.7" r=".46"/>
<circle cx="124.5" cy="130.8" r=".46"/>
<circle cx="165.1" cy="130.8" r=".46"/>
<circle cx="154.9" cy="138.4" r=".46"/>
<circle cx="154.9" cy="130.8" r=".46"/>
<circle cx="152.4" cy="39.4" r=".46"/>
<circle cx="152.4" cy="43.2" r=".46"/>
<circle cx="152.4" cy="67.3" r=".46"/>
<circle cx="152.4" cy="71.1" r=".46"/>
<circle cx="152.4" cy="59.7" r=".46"/>
<circle cx="214.6" cy="142.2" r=".46"/>
<circle cx="218.4" cy="142.2" r=".46"/>
<circle cx="233.7" cy="157.5" r=".46"/>
<circle cx="222.2" cy="142.2" r=".46"/>
<circle cx="226.1" cy="142.2" r=".46"/>
<circle cx="215.9" cy="85.1" r=".46"/>
<circle cx="204.5" cy="85.1" r=".46"/>
<circle cx="199.4" cy="85.1" r=".46"/>
<circle cx="248.9" cy="54.6" r=".46"/>
<circle cx="229.9" cy="54.6" r=".46"/>
<circle cx="207" cy="142.2" r=".46"/>
<circle cx="210.8" cy="142.2" r=".46"/>
<circle cx="204.5" cy="128.3" r=".46"/>
</g>
<g font-size="2" fill="#840000">
<text x="178" y="190.9">Title:</text>
<text x="187.7" y="190.9">clock_box</text>
</g>
<g font-size="1.5" fill="#840000">
<text x="178" y="178">a</text>
<text x="180.7" y="178">versatile</text>
<text x="191.5" y="178">clock</text>
<text x="198.8" y="178">generator</text>
<text x="178" y="184">Sheet:</text>
<text x="178" y="181.2">Betz</text>
<text x="184.6" y="181.2">Engineering</text>
<text x="186.2" y="184">/</text>
<text x="178" y="186.7">File:</text>
<text x="184.1" y="186.7">clock_box.kicad_sch</text>
<text x="178" y="196.9">KiCad</text>
<text x="178" y="194.1">Size:</text>
<text x="184.7" y="194.1">A4</text>
<text x="185.7" y="196.9">E.D.A.</text>
<text x="193.3" y="196.9">10.0.0-rc2</text>
<text x="200" y="194.1">Date:</text>
<text x="207" y="194.1">2026-05-07</text>
<text x="263" y="194.3">Rev:</text>
<text x="263" y="196.9">Id:</text>
<text x="267.1" y="196.9">1/2</text>
<text x="269.4" y="194.3">1</text>
</g>
<g font-size="1.3" fill="#840000">
<text x="35" y="11.9">1</text>
<text x="85" y="11.9">2</text>
<text x="135" y="11.9">3</text>
<text x="185" y="11.9">4</text>
<text x="235" y="11.9">5</text>
<text x="285" y="11.9">6</text>
<text x="10.3" y="35.9">A</text>
<text x="285.3" y="35.9">A</text>
<text x="104.3" y="61.9">ENC_A</text>
<text x="104.3" y="64.5">ENC_B</text>
<text x="104.3" y="69.5">ROCK_A</text>
<text x="104.3" y="67">ENC_SW</text>
<text x="104.3" y="74.6">SCL</text>
<text x="104.3" y="77.2">SDA</text>
<text x="104.3" y="72.1">ROCK_B</text>
<text x="104.3" y="79.7">BOOT0</text>
<text x="10.3" y="85.9">B</text>
<text x="104.3" y="84.8">ROCK_SW</text>
<text x="285.3" y="85.9">B</text>
<text x="228" y="124.6">power</text>
<text x="10.3" y="135.9">C</text>
<text x="285.3" y="135.9">C</text>
<text x="10.3" y="185.9">D</text>
<text x="285.3" y="185.9">D</text>
<text x="35" y="199.9">1</text>
<text x="85" y="199.9">2</text>
<text x="135" y="199.9">3</text>
<text x="185" y="199.9">4</text>
<text x="235" y="199.9">5</text>
<text x="285" y="199.9">6</text>
</g>
<g font-size="1.3" fill="#006464">
<text x="73.6" y="35.2">+3V3</text>
<text x="146.5" y="34.4">FB4</text>
<text x="153.3" y="32.4">+3V3</text>
<text x="70.7" y="40.7" transform="rotate(-90 70.7 40.7)">600R</text>
<text x="73.3" y="40" transform="rotate(-90 73.3 40)">FB6</text>
<text x="79.6" y="40" transform="rotate(-90 79.6 40)">FB5</text>
<text x="81.9" y="40.7" transform="rotate(-90 81.9 40.7)">600R</text>
<text x="138.2" y="40.2">GND</text>
<text x="145" y="36.4">600R</text>
<text x="196.1" y="40.2">CE</text>
<text x="200.6" y="40.2">LMX2572</text>
<text x="203.2" y="37.9">U3A</text>
<text x="210.7" y="40.2">MUXout</text>
<text x="44.3" y="44">+3V3</text>
<text x="59.7" y="46.6">GND</text>
<text x="65.9" y="43.8">C34</text>
<text x="83.1" y="43.8">C33</text>
<text x="88.9" y="46.6">GND</text>
<text x="141.1" y="47.1">U2</text>
<text x="143.2" y="42.3">1u</text>
<text x="148.2" y="42">C19</text>
<text x="196.1" y="44">SCK</text>
<text x="196.1" y="47.9">SDI</text>
<text x="209" y="47.9">RFoutA_P</text>
<text x="220.5" y="44.8">C18</text>
<text x="226.1" y="44.8">10n</text>
<text x="233" y="45.6">R17</text>
<text x="233.6" y="47.9">0R</text>
<text x="250.5" y="42.3">J2</text>
<text x="257.8" y="42.8">GND</text>
<text x="47.9" y="53.9" transform="rotate(-90 47.9 53.9)">10k</text>
<text x="66.3" y="48.1">1u</text>
<text x="83.6" y="48.1">1u</text>
<text x="145.3" y="51.7">GND</text>
<text x="150.7" y="48.9" transform="rotate(-90 150.7 48.9)">EN</text>
<text x="153.3" y="48.4" transform="rotate(-90 153.3 48.4)">IN</text>
<text x="196.1" y="51.7">CSB</text>
<text x="220.5" y="52.4">C15</text>
<text x="226.1" y="52.4">10n</text>
<text x="233" y="53.2">R15</text>
<text x="241.1" y="51.4">HYCW07-SMAW1163-1650B</text>
<text x="50.9" y="54" transform="rotate(-90 50.9 54)">R24</text>
<text x="52.6" y="56.7">RST</text>
<text x="75.8" y="57.7" transform="rotate(-90 75.8 57.7)">VDD</text>
<text x="78.3" y="58.8" transform="rotate(-90 78.3 58.8)">VDDA</text>
<text x="138.7" y="54.5">GND</text>
<text x="153.3" y="55.4" transform="rotate(-90 153.3 55.4)">OUT</text>
<text x="196.1" y="55.5">RampClk</text>
<text x="196.1" y="59.3">RampDir</text>
<text x="209" y="55.5">RFoutA_N</text>
<text x="233.6" y="55.5">0R</text>
<text x="43.2" y="60">GND</text>
<text x="52.6" y="61.8">PA0</text>
<text x="52.6" y="64.4">PA1</text>
<text x="93.3" y="61.8">PB0</text>
<text x="93.3" y="64.4">PB1</text>
<text x="137.9" y="60.6">GND</text>
<text x="144" y="61.8">1u</text>
<text x="153.3" y="65.4" transform="rotate(-90 153.3 65.4)">10R</text>
<text x="153.3" y="60.6">C22</text>
<text x="155.5" y="65.4" transform="rotate(-90 155.5 65.4)">R18</text>
<text x="160.1" y="61.2" transform="rotate(-90 160.1 61.2)">LP5907MFX-3.0</text>
<text x="196.1" y="63.1">SysRefReq</text>
<text x="220.5" y="63.9">C7</text>
<text x="226.1" y="63.9">10n</text>
<text x="238.5" y="62.1">GND</text>
<text x="251" y="61.1">J1</text>
<text x="257.8" y="60.6">GND</text>
<text x="52.6" y="66.9">PA2</text>
<text x="52.6" y="69.4">PA3</text>
<text x="52.6" y="72">PA4</text>
<text x="93.3" y="66.9">PB3</text>
<text x="93.3" y="69.4">PB4</text>
<text x="93.3" y="72">PB5</text>
<text x="137.9" y="72">GND</text>
<text x="137.9" y="68.2">GND</text>
<text x="144" y="69.2">1u</text>
<text x="148" y="71">C13</text>
<text x="153.1" y="68.2">C17</text>
<text x="196.1" y="66.9">SYNC</text>
<text x="196.1" y="70.7">OSCin_P</text>
<text x="208.8" y="66.9">RFoutB_P</text>
<text x="220.5" y="70.2">C8</text>
<text x="226.1" y="70.2">10n</text>
<text x="233" y="70.7">R13</text>
<text x="52.6" y="74.5">PA5</text>
<text x="52.6" y="77.1">PA6</text>
<text x="93.3" y="74.5">PB6</text>
<text x="93.3" y="77.1">PB7</text>
<text x="142.8" y="74.8">10n</text>
<text x="180.9" y="74.5">C16</text>
<text x="186.1" y="74.5">10n</text>
<text x="196.1" y="73.3">OSCin_N</text>
<text x="208.8" y="73.3">RFoutB_N</text>
<text x="232.1" y="73.3">49R9</text>
<text x="241.5" y="73.3">GND</text>
<text x="52.6" y="79.6">PA7</text>
<text x="52.6" y="82.1">PA9</text>
<text x="85.9" y="79.6">BOOT0/PB8</text>
<text x="137.4" y="80.9">GND</text>
<text x="147.6" y="80.9">Vctrl</text>
<text x="153.3" y="78" transform="rotate(-90 153.3 78)">V+</text>
<text x="155.9" y="80.9">OUT</text>
<text x="200.3" y="80.8" transform="rotate(-90 200.3 80.8)">CPout</text>
<text x="207.6" y="83.7">R23</text>
<text x="216.8" y="80.8" transform="rotate(-90 216.8 80.8)">Vtune</text>
<text x="52.6" y="84.7">PA10/PA11/USB_D-</text>
<text x="52.6" y="87.2">PA12/USB_D+</text>
<text x="52.6" y="89.8">PA13/SWDIO</text>
<text x="83.6" y="87.2">OSC_OUT/PD1</text>
<text x="85.3" y="84.7">OSC_IN/PD0</text>
<text x="102.6" y="89">GND</text>
<text x="142.3" y="84.4">Y1</text>
<text x="152.9" y="88.5">GND</text>
<text x="153.3" y="84.8" transform="rotate(-90 153.3 84.8)">GND</text>
<text x="206.4" y="89.5">C26</text>
<text x="208.2" y="86">0R</text>
<text x="52.6" y="92.3">PA14/SWCLK</text>
<text x="52.6" y="94.8">PA15</text>
<text x="80.5" y="94.6">CH32V203G6U6</text>
<text x="144.6" y="94.8">END4263D-32M</text>
<text x="206.5" y="91.8">150n</text>
<text x="206.8" y="95.4">R22</text>
<text x="218.1" y="91">C27</text>
<text x="218.2" y="93.3">1n5</text>
<text x="68.3" y="101.7">GND</text>
<text x="75.8" y="96" transform="rotate(-90 75.8 96)">VSS</text>
<text x="77.1" y="99.9">U5</text>
<text x="206.2" y="98.1">330R</text>
<text x="197.1" y="105.5">GND</text>
<text x="202.7" y="105.5">GND</text>
<text x="213.9" y="105.3">GND</text>
<text x="201.8" y="119">+3V3</text>
<text x="140.9" y="125.3">U6</text>
<text x="197.6" y="122.8">600R</text>
<text x="197.8" y="125.8">C12</text>
<text x="198.3" y="120.8">FB1</text>
<text x="210.5" y="123.8">LMX2572</text>
<text x="213.1" y="121.5">U3B</text>
<text x="250.7" y="124.1">GND</text>
<text x="122.4" y="126.3">+5V</text>
<text x="135.2" y="127.9">SPX3819M5-L</text>
<text x="137.4" y="131.7">IN</text>
<text x="143.2" y="131.7">OUT</text>
<text x="157.9" y="129.1">+3V3</text>
<text x="196.3" y="127.6">1u</text>
<text x="208.8" y="129.1">VccBUF</text>
<text x="255.8" y="129.1">GND</text>
<text x="42.5" y="136.8">J3</text>
<text x="54.8" y="136.8">VBUS</text>
<text x="65.4" y="132.7">FB7</text>
<text x="69.8" y="132.7">600R</text>
<text x="80.3" y="132.9">+5V</text>
<text x="80.8" y="136.8">PWR_FLAG</text>
<text x="120.1" y="133.2">C36</text>
<text x="137.4" y="134.2">EN</text>
<text x="143.5" y="136.8">ADJ</text>
<text x="155.8" y="136.8" transform="rotate(-90 155.8 136.8)">R29</text>
<text x="158.3" y="136.4" transform="rotate(-90 158.3 136.4)">30k</text>
<text x="165.6" y="136.8">1u</text>
<text x="173.1" y="136.6" transform="rotate(-90 173.1 136.6)">R20</text>
<text x="176.1" y="136.4" transform="rotate(-90 176.1 136.4)">10k</text>
<text x="196.1" y="133.2">GND</text>
<text x="202.6" y="137.8">FB2</text>
<text x="211.7" y="137.9" transform="rotate(-90 211.7 137.9)">VccDIG</text>
<text x="215.5" y="137.9" transform="rotate(-90 215.5 137.9)">VccCP</text>
<text x="219.3" y="137.9" transform="rotate(-90 219.3 137.9)">VccMASH</text>
<text x="223.1" y="137.9" transform="rotate(-90 223.1 137.9)">VccVCO</text>
<text x="226.9" y="137.9" transform="rotate(-90 226.9 137.9)">VccVCO2</text>
<text x="230.7" y="137.9" transform="rotate(-90 230.7 137.9)">VregIN</text>
<text x="234.5" y="137.9" transform="rotate(-90 234.5 137.9)">VbiasVCO</text>
<text x="238.4" y="137.9" transform="rotate(-90 238.4 137.9)">VbiasVCO2</text>
<text x="242.2" y="137.9" transform="rotate(-90 242.2 137.9)">VbiasVARAC</text>
<text x="246" y="137.9" transform="rotate(-90 246 137.9)">VregVCO</text>
<text x="249.8" y="137.9" transform="rotate(-90 249.8 137.9)">VrefVCO</text>
<text x="253.6" y="137.9" transform="rotate(-90 253.6 137.9)">VrefVCO2</text>
<text x="41.3" y="139.3">TYPE-C-31-M-12</text>
<text x="56" y="141.8">CC1</text>
<text x="65.6" y="140.8">R26</text>
<text x="65.6" y="143.4">R25</text>
<text x="70.6" y="141.8">5k1</text>
<text x="79" y="141.8">GND</text>
<text x="121.4" y="138">1u</text>
<text x="122.2" y="143.9">GND</text>
<text x="143.1" y="138.2" transform="rotate(-90 143.1 138.2)">GND</text>
<text x="143.5" y="142.1">GND</text>
<text x="165.6" y="141.6">C37</text>
<text x="173.1" y="143.6" transform="rotate(-90 173.1 143.6)">D1</text>
<text x="201.9" y="140.1">600R</text>
<text x="56" y="144.4">CC2</text>
<text x="56.9" y="149.5">D-</text>
<text x="70.6" y="144.4">5k1</text>
<text x="73.8" y="147.7">U4 USBLC6-2SC6</text>
<text x="79" y="144.4">GND</text>
<text x="155.8" y="144.2" transform="rotate(-90 155.8 144.2)">R28</text>
<text x="156.2" y="147.2">GND</text>
<text x="158.3" y="144.1" transform="rotate(-90 158.3 144.1)">18k</text>
<text x="165.3" y="146.9">GND</text>
<text x="197.3" y="145.6">+3V3</text>
<text x="210.2" y="149.4" transform="rotate(-90 210.2 149.4)">1u</text>
<text x="214" y="149.4" transform="rotate(-90 214 149.4)">1u</text>
<text x="217.8" y="149.4" transform="rotate(-90 217.8 149.4)">1u</text>
<text x="221.6" y="149.4" transform="rotate(-90 221.6 149.4)">1u</text>
<text x="225.4" y="149.4" transform="rotate(-90 225.4 149.4)">1u</text>
<text x="229.7" y="145.1" transform="rotate(-90 229.7 145.1)">C14</text>
<text x="237.3" y="145.1" transform="rotate(-90 237.3 145.1)">C23</text>
<text x="241.1" y="145" transform="rotate(-90 241.1 145)">C31</text>
<text x="245" y="145.1" transform="rotate(-90 245 145.1)">C29</text>
<text x="248.8" y="145" transform="rotate(-90 248.8 145)">C32</text>
<text x="252.6" y="145" transform="rotate(-90 252.6 145)">C25</text>
<text x="56.9" y="154.5">D+</text>
<text x="56.9" y="152">D-</text>
<text x="68.1" y="153.3">GND</text>
<text x="92.5" y="152.5">+5V</text>
<text x="173.2" y="152.5">GND</text>
<text x="210.2" y="153.8" transform="rotate(-90 210.2 153.8)">C10</text>
<text x="214" y="152.6" transform="rotate(-90 214 152.6)">C9</text>
<text x="217.8" y="153.8" transform="rotate(-90 217.8 153.8)">C21</text>
<text x="221.6" y="153.8" transform="rotate(-90 221.6 153.8)">C28</text>
<text x="225.4" y="153.8" transform="rotate(-90 225.4 153.8)">C20</text>
<text x="229.2" y="150.4" transform="rotate(-90 229.2 150.4)">1u</text>
<text x="236.8" y="152.8" transform="rotate(-90 236.8 152.8)">100n</text>
<text x="241.1" y="151.1" transform="rotate(-90 241.1 151.1)">10u</text>
<text x="244.4" y="151.6" transform="rotate(-90 244.4 151.6)">10n</text>
<text x="248.8" y="151.1" transform="rotate(-90 248.8 151.1)">10u</text>
<text x="252.6" y="151.1" transform="rotate(-90 252.6 151.1)">10u</text>
<text x="56.9" y="157.1">D+</text>
<text x="78" y="160.6">+5V</text>
<text x="85.6" y="160.6">+5V</text>
<text x="208.8" y="157.1">GND</text>
<text x="223.9" y="161.9">C39</text>
<text x="228.4" y="161.9">220n</text>
<text x="234.5" y="161.9">C24</text>
<text x="239" y="161.9">220n</text>
<text x="44" y="167.9" transform="rotate(-90 44 167.9)">SHIELD</text>
<text x="51.7" y="167.9" transform="rotate(-90 51.7 167.9)">GND</text>
<text x="54.7" y="164.7">SBU1</text>
<text x="54.7" y="167.2">SBU2</text>
<text x="75.6" y="164.9">C35</text>
<text x="83.2" y="164.9">C38</text>
<text x="75.7" y="169.8">10u</text>
<text x="83.3" y="169.8">10u</text>
<text x="116.8" y="172">User</text>
<text x="122.2" y="172">Interface</text>
<text x="184.2" y="172.3">M2</text>
<text x="184.2" y="169.8">H1</text>
<text x="193" y="172.3">M2</text>
<text x="193" y="169.8">H2</text>
<text x="41.1" y="178.9">GND</text>
<text x="48.8" y="178.9">GND</text>
<text x="53.9" y="174.9">PWR_FLAG</text>
<text x="77.7" y="174.3">GND</text>
<text x="85.3" y="174.3">GND</text>
<text x="149.3" y="183.7">+3V3</text>
<text x="150.4" y="181.2">GND</text>
</g>
<g font-size="1.3" fill="#0f0f0f">
<text x="181.6" y="39">LMX_CE</text>
<text x="223.7" y="39">LMX_SDO</text>
<text x="181.6" y="42.8">LMX_SCK</text>
<text x="181.6" y="46.6">LMX_SDI</text>
<text x="181.6" y="50.5">LMX_CSB</text>
<text x="181.6" y="54.3">LMX_RCLK</text>
<text x="181.6" y="58.1">LMX_RDIR</text>
<text x="38.1" y="65.7">LMX_SYNC</text>
<text x="38.1" y="63.2">LMX_SREF</text>
<text x="181.6" y="65.7">LMX_SYNC</text>
<text x="181.6" y="61.9">LMX_SREF</text>
<text x="38.1" y="70.8">LMX_CSB</text>
<text x="38.1" y="68.2">LMX_CE</text>
<text x="38.1" y="75.9">LMX_SDO</text>
<text x="38.1" y="73.3">LMX_SCK</text>
<text x="38.1" y="83.5">D_N</text>
<text x="38.1" y="80.9">LMX_RCLK</text>
<text x="38.1" y="78.4">LMX_SDI</text>
<text x="38.1" y="88.6">SWDIO</text>
<text x="38.1" y="86">D_P</text>
<text x="38.1" y="91.1">SWCLK</text>
<text x="38.1" y="93.6">LMX_RDIR</text>
<text x="92.7" y="149.5">D_N</text>
<text x="92.8" y="154.6">D_P</text>
<text x="149.9" y="177.5">SWDIO</text>
<text x="149.9" y="174.9">SWCLK</text>
</g>
<g font-size="1.3" fill="#a90000">
<text x="193.6" y="39.1">1</text>
<text x="218.4" y="39.1">20</text>
<text x="149.6" y="45.2" transform="rotate(-90 149.6 45.2)">3</text>
<text x="152.1" y="45.2" transform="rotate(-90 152.1 45.2)">1</text>
<text x="193" y="42.9">16</text>
<text x="193" y="46.7">17</text>
<text x="218.4" y="46.7">23</text>
<text x="250.8" y="46.7">1</text>
<text x="255" y="43.9" transform="rotate(-90 255 43.9)">2</text>
<text x="74.7" y="53.4" transform="rotate(-90 74.7 53.4)">17</text>
<text x="77.2" y="52.8" transform="rotate(-90 77.2 52.8)">5</text>
<text x="142.8" y="50.5">2</text>
<text x="193" y="50.5">24</text>
<text x="50.1" y="55.6">4</text>
<text x="152.1" y="57.9" transform="rotate(-90 152.1 57.9)">5</text>
<text x="193" y="54.4">30</text>
<text x="193" y="58.2">32</text>
<text x="218.4" y="54.4">22</text>
<text x="250.8" y="54.4">1</text>
<text x="255" y="59.1" transform="rotate(-90 255 59.1)">2</text>
<text x="50.1" y="60.7">6</text>
<text x="50.1" y="63.2">7</text>
<text x="50.1" y="65.8">8</text>
<text x="97.7" y="60.7">14</text>
<text x="97.7" y="63.2">15</text>
<text x="97.7" y="65.8">24</text>
<text x="193" y="62">28</text>
<text x="193.6" y="65.8">5</text>
<text x="218.4" y="65.8">19</text>
<text x="49.5" y="70.9">10</text>
<text x="50.1" y="68.3">9</text>
<text x="97.7" y="68.3">25</text>
<text x="97.7" y="70.9">26</text>
<text x="193.6" y="69.6">8</text>
<text x="49.5" y="73.4">11</text>
<text x="49.5" y="75.9">12</text>
<text x="97.7" y="73.4">27</text>
<text x="97.7" y="75.9">28</text>
<text x="152.1" y="74.4" transform="rotate(-90 152.1 74.4)">4</text>
<text x="193.6" y="72.1">9</text>
<text x="218.4" y="72.1">18</text>
<text x="49.5" y="78.5">13</text>
<text x="49.5" y="81">18</text>
<text x="49.5" y="83.6">19</text>
<text x="98.4" y="78.5">1</text>
<text x="98.4" y="83.6">2</text>
<text x="145.3" y="79.8">1</text>
<text x="160.6" y="79.8">3</text>
<text x="199.1" y="83.9" transform="rotate(-90 199.1 83.9)">12</text>
<text x="215.6" y="83.9" transform="rotate(-90 215.6 83.9)">35</text>
<text x="49.5" y="86.1">20</text>
<text x="49.5" y="88.6">21</text>
<text x="98.4" y="86.1">3</text>
<text x="152.1" y="87.1" transform="rotate(-90 152.1 87.1)">2</text>
<text x="49.5" y="91.2">22</text>
<text x="49.5" y="93.7">23</text>
<text x="74.7" y="99.1" transform="rotate(-90 74.7 99.1)">16</text>
<text x="255.8" y="122.9">2</text>
<text x="135.2" y="130.6">1</text>
<text x="147.9" y="130.6">5</text>
<text x="205.7" y="128">21</text>
<text x="62.2" y="135.6">A4</text>
<text x="135.2" y="133.1">3</text>
<text x="147.9" y="135.6">4</text>
<text x="62.2" y="143.3">B5</text>
<text x="62.2" y="140.7">A5</text>
<text x="142" y="140.4" transform="rotate(-90 142 140.4)">2</text>
<text x="210.6" y="140.4" transform="rotate(-90 210.6 140.4)">7</text>
<text x="214.4" y="141" transform="rotate(-90 214.4 141)">11</text>
<text x="218.2" y="141" transform="rotate(-90 218.2 141)">15</text>
<text x="222" y="141" transform="rotate(-90 222 141)">37</text>
<text x="225.8" y="141" transform="rotate(-90 225.8 141)">26</text>
<text x="229.6" y="141" transform="rotate(-90 229.6 141)">10</text>
<text x="233.4" y="140.4" transform="rotate(-90 233.4 140.4)">3</text>
<text x="237.2" y="141" transform="rotate(-90 237.2 141)">27</text>
<text x="241" y="141" transform="rotate(-90 241 141)">33</text>
<text x="244.9" y="141" transform="rotate(-90 244.9 141)">38</text>
<text x="248.7" y="141" transform="rotate(-90 248.7 141)">36</text>
<text x="252.5" y="141" transform="rotate(-90 252.5 141)">29</text>
<text x="62.2" y="148.3">A7</text>
<text x="75.5" y="149.6">1</text>
<text x="88.2" y="149.6">6</text>
<text x="62.2" y="156">B6</text>
<text x="62.2" y="150.9">B7</text>
<text x="62.2" y="153.4">A6</text>
<text x="75.5" y="152.1">2</text>
<text x="75.5" y="154.7">3</text>
<text x="88.2" y="154.7">4</text>
<text x="88.2" y="152.1">5</text>
<text x="62.2" y="166.1">B8</text>
<text x="62.2" y="163.6">A8</text>
<text x="42.9" y="172.8" transform="rotate(-90 42.9 172.8)">S1</text>
<text x="50.5" y="172.7" transform="rotate(-90 50.5 172.7)">A1</text>
</g>
<g font-size="1.3" fill="#989898">
<text x="232.4" y="59.3">49R9</text>
<text x="233" y="62.1">R16</text>
<text x="247.5" y="61.6" transform="rotate(-90 247.5 61.6)">R14</text>
<text x="249.8" y="61" transform="rotate(-90 249.8 61)">0R</text>
<text x="192.4" y="91.3">C30</text>
<text x="192.5" y="93.6">3n3</text>
<text x="151.4" y="169.3">J4</text>
<text x="151.4" y="171.8">SWDEBUG</text>
</g>
<g font-size="1.3" fill="#0000c2">
<text x="220.7" y="97.9">2nd</text>
<text x="220.7" y="99.9">100</text>
<text x="225.4" y="97.9">order</text>
<text x="225.5" y="99.9">kHz</text>
<text x="230.1" y="99.9">loop</text>
<text x="231.5" y="97.9">loop</text>
<text x="235.4" y="99.9">bandwidth</text>
<text x="236.8" y="97.9">filter</text>
<text x="34" y="108.5">Microcontroller</text>
<text x="136.1" y="108.5">32</text>
<text x="140" y="108.5">MHz</text>
<text x="145.3" y="108.5">Reference</text>
<text x="179.3" y="108.5">Fractional</text>
<text x="190.4" y="108.5">PLL</text>
<text x="120.9" y="151.9">3.3</text>
<text x="125.4" y="151.9">V</text>
<text x="128" y="151.9">LDO</text>
<text x="151.1" y="151.5">3.293</text>
<text x="157.7" y="151.5">V</text>
<text x="215.4" y="171.5">REV:</text>
<text x="215.4" y="173.6">Improve</text>
<text x="220.7" y="171.5">1</text>
<text x="224" y="173.6">transition</text>
<text x="234.2" y="173.6">to</text>
<text x="237.3" y="173.6">SMA</text>
<text x="242.2" y="173.6">con.</text>
<text x="215.4" y="175.6">Via</text>
<text x="215.4" y="177.7">Thermal</text>
<text x="219.4" y="175.6">stitching</text>
<text x="224.1" y="177.7">gaps</text>
</g>
<text font-size="1.3" fill="#840084" x="179.2" y="145.4" transform="rotate(-90 179.2 145.4)">GREEN</text>
<g font-size="1.3" fill="#aaa">
<text x="158.7" y="175">1</text>
<text x="158.7" y="177.5">2</text>
<text x="158.7" y="180.1">3</text>
<text x="158.7" y="182.6">4</text>
</g>
<g font-size="1.3" fill="#725600">
<text x="116.8" y="187.7">File:</text>
<text x="122.1" y="187.7">UI.kicad_sch</text>
</g>
</svg>
